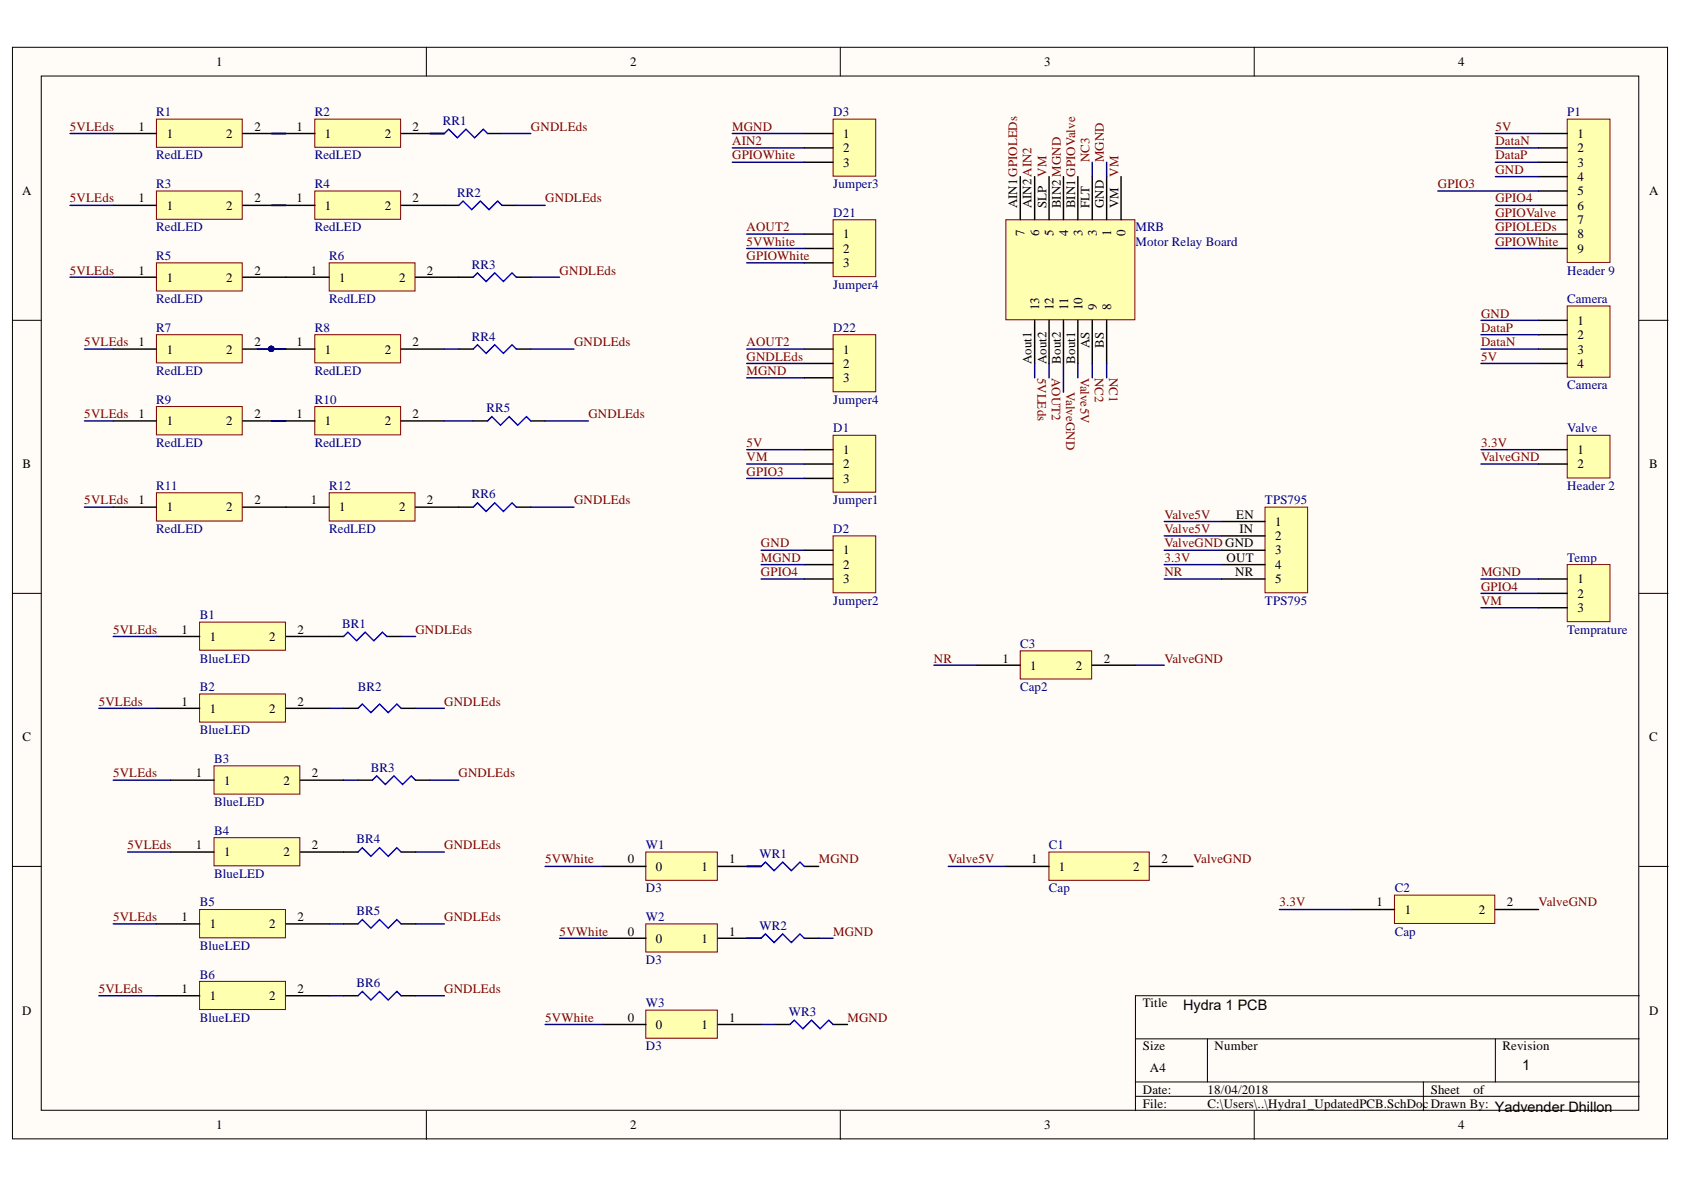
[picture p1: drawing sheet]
<svg xmlns="http://www.w3.org/2000/svg" width="297mm" height="210mm" viewBox="0 0 297 210" stroke-linecap="round" stroke-linejoin="round" font-family="sans-serif">
<g fill="#fffcf8" stroke="#000" stroke-width=".18">
<path d="M2.2 8.3h291.9v192.6h-291.9z"/>
<path d="M7.3 13.4h281.8v182.4h-281.8z"/>
</g>
<g fill="none" stroke="#000" stroke-width=".18">
<path d="M75.2 8.3v5.1M148.2 8.3v5.1M221.2 8.3v5.1M2.2 56.5h5.1M289.2 56.5h5M2.2 104.7h5.1M289.2 104.7h5M2.2 152.8h5.1M289.2 152.8h5M289.2 175.6h-88.9v20.3M75.2 195.9v5.1M148.2 195.9v5.1"/>
<path d="M200.3 183.2h88.9M200.3 190.8h88.9M200.3 193.4h88.9M213 183.2v7.6M221.2 195.9v5.1M251.1 190.8v5.1M263.8 183.2v7.6"/>
</g>
<path d="M276.4 21h7.6v25.3h-7.6z" fill="#ffffb0" stroke="#800000" stroke-width=".18"/>
<path d="M271.4 23.6h5.1M271.4 26.1h5.1M271.4 28.6h5.1M271.4 31.2h5.1M271.4 33.7h5.1M271.4 36.2h5.1M271.4 38.8h5.1M271.4 41.3h5.1M271.4 43.8h5.1" fill="none" stroke="#000" stroke-width=".25"/>
<path d="M113.9 150.3h12.6v5h-12.6z" fill="#ffffb0" stroke="#800000" stroke-width=".18"/>
<path d="M106.3 152.8h7.6M126.6 152.8h7.7" fill="none" stroke="#000" stroke-width=".25"/>
<path d="M113.9 163h12.6v4.9h-12.6z" fill="#ffffb0" stroke="#800000" stroke-width=".18"/>
<path d="M106.3 165.5h7.6M126.6 165.5h7.7" fill="none" stroke="#000" stroke-width=".25"/>
<path d="M113.9 178.2h12.6v4.9h-12.6z" fill="#ffffb0" stroke="#800000" stroke-width=".18"/>
<g fill="none" stroke="#000" stroke-width=".25">
<path d="M75.8 23.6h2.6M78.4 36.2h2.5M86 23.6h2.5M88.5 36.2h2.6M80.9 48.9h2.6M91.1 48.9h2.5M80.9 61.6h2.6M83.5 74.2h2.5M91.1 61.6h2.5M93.6 74.2h2.6M80.9 89.5h2.6M91.1 89.5h2.5"/>
<path d="M58.1 112.3h2.5M68.2 112.3h2.6M60.6 124.9h2.5M63.1 137.6h2.6M70.8 124.9h2.5M73.3 137.6h2.5M60.6 150.3h2.5M70.8 150.3h2.5M131.7 152.8h2.6M141.9 152.8h2.5M60.6 163h2.5M60.6 175.6h2.5"/>
<path d="M70.8 163h2.5M70.8 175.6h2.5M131.7 165.5h2.6M141.9 165.5h2.5M106.3 180.7h7.6M126.6 180.7h7.7M136.8 180.7h2.5M146.9 180.7h2.6"/>
</g>
<g fill="none" stroke="#00f" stroke-width=".25">
<path d="M78.4 23.6l.7-.8 1.6 1.5 1.5-1.5 1.5 1.5 1.5-1.5 .8 .8M80.9 36.2l.8-.7 1.5 1.5 1.5-1.5 1.6 1.5 1.5-1.5 .7 .7M83.5 48.9l.7-.8 1.5 1.6 1.6-1.6 1.5 1.6 1.5-1.6 .8 .8M83.5 61.6l.7-.8 1.5 1.5 1.6-1.5 1.5 1.5 1.5-1.5 .8 .8M86 74.2l.8-.7 1.5 1.5 1.5-1.5 1.5 1.5 1.6-1.5 .7 .7M83.5 89.5l.7-.8 1.5 1.5 1.6-1.5 1.5 1.5 1.5-1.5 .8 .8M60.6 112.3l.8-.8 1.5 1.5 1.5-1.5 1.5 1.5 1.6-1.5 .7 .8M63.1 124.9l.8-.7 1.5 1.5 1.6-1.5 1.5 1.5 1.5-1.5 .8 .7M65.7 137.6l.7-.7 1.6 1.5 1.5-1.5 1.5 1.5 1.5-1.5 .8 .7M63.1 150.3l.8-.8 1.5 1.6 1.6-1.6 1.5 1.6 1.5-1.6 .8 .8M134.3 152.8l.7-.7 1.5 1.5 1.6-1.5 1.5 1.5 1.5-1.5 .8 .7M63.1 163l.8-.8 1.5 1.5 1.6-1.5 1.5 1.5 1.5-1.5 .8 .8"/>
<path d="M63.1 175.6l.8-.7 1.5 1.5 1.6-1.5 1.5 1.5 1.5-1.5 .8 .7M134.3 165.5l.7-.8 1.5 1.6 1.6-1.6 1.5 1.6 1.5-1.6 .8 .8M139.3 180.7l.8-.8 1.5 1.6 1.5-1.6 1.6 1.6 1.5-1.6 .7 .8"/>
</g>
<path d="M27.6 21h15.1v5h-15.1z" fill="#ffffb0" stroke="#800000" stroke-width=".18"/>
<path d="M20 23.6h7.6M42.8 23.6h7.6" fill="none" stroke="#000" stroke-width=".25"/>
<path d="M55.5 21h15.2v5h-15.2z" fill="#ffffb0" stroke="#800000" stroke-width=".18"/>
<path d="M47.9 23.6h7.6M70.8 23.6h7.6" fill="none" stroke="#000" stroke-width=".25"/>
<path d="M27.6 33.7h15.1v5h-15.1z" fill="#ffffb0" stroke="#800000" stroke-width=".18"/>
<path d="M20 36.2h7.6M42.8 36.2h7.6" fill="none" stroke="#000" stroke-width=".25"/>
<path d="M55.5 33.7h15.2v5h-15.2z" fill="#ffffb0" stroke="#800000" stroke-width=".18"/>
<path d="M47.9 36.2h7.6M70.8 36.2h7.6" fill="none" stroke="#000" stroke-width=".25"/>
<path d="M27.6 46.4h15.1v4.9h-15.1z" fill="#ffffb0" stroke="#800000" stroke-width=".18"/>
<path d="M20 48.9h7.6M42.8 48.9h7.6" fill="none" stroke="#000" stroke-width=".25"/>
<path d="M58.1 46.4h15.1v4.9h-15.1z" fill="#ffffb0" stroke="#800000" stroke-width=".18"/>
<path d="M50.4 48.9h7.7M73.3 48.9h7.6" fill="none" stroke="#000" stroke-width=".25"/>
<path d="M27.6 59h15.1v5h-15.1z" fill="#ffffb0" stroke="#800000" stroke-width=".18"/>
<path d="M20 61.6h7.6M42.8 61.6h7.6" fill="none" stroke="#000" stroke-width=".25"/>
<path d="M55.5 59h15.2v5h-15.2z" fill="#ffffb0" stroke="#800000" stroke-width=".18"/>
<path d="M47.9 61.6h7.6M70.8 61.6h7.6" fill="none" stroke="#000" stroke-width=".25"/>
<path d="M27.6 71.7h15.1v5h-15.1z" fill="#ffffb0" stroke="#800000" stroke-width=".18"/>
<path d="M20 74.2h7.6M42.8 74.2h7.6" fill="none" stroke="#000" stroke-width=".25"/>
<path d="M55.5 71.7h15.2v5h-15.2z" fill="#ffffb0" stroke="#800000" stroke-width=".18"/>
<path d="M47.9 74.2h7.6M70.8 74.2h7.6" fill="none" stroke="#000" stroke-width=".25"/>
<path d="M27.6 86.9h15.1v5h-15.1z" fill="#ffffb0" stroke="#800000" stroke-width=".18"/>
<path d="M20 89.5h7.6M42.8 89.5h7.6" fill="none" stroke="#000" stroke-width=".25"/>
<path d="M58.1 86.9h15.1v5h-15.1z" fill="#ffffb0" stroke="#800000" stroke-width=".18"/>
<path d="M50.4 89.5h7.7M73.3 89.5h7.6" fill="none" stroke="#000" stroke-width=".25"/>
<path d="M35.2 109.7h15.1v5h-15.1z" fill="#ffffb0" stroke="#800000" stroke-width=".18"/>
<path d="M27.6 112.3h7.6M50.4 112.3h7.7" fill="none" stroke="#000" stroke-width=".25"/>
<path d="M35.2 122.4h15.1v5h-15.1z" fill="#ffffb0" stroke="#800000" stroke-width=".18"/>
<path d="M27.6 124.9h7.6M50.4 124.9h7.7" fill="none" stroke="#000" stroke-width=".25"/>
<path d="M37.8 135.1h15.1v5h-15.1z" fill="#ffffb0" stroke="#800000" stroke-width=".18"/>
<path d="M30.1 137.6h7.7M53 137.6h7.6" fill="none" stroke="#000" stroke-width=".25"/>
<path d="M37.8 147.8h15.1v4.9h-15.1z" fill="#ffffb0" stroke="#800000" stroke-width=".18"/>
<path d="M30.1 150.3h7.7M53 150.3h7.6" fill="none" stroke="#000" stroke-width=".25"/>
<path d="M35.2 160.4h15.1v5h-15.1z" fill="#ffffb0" stroke="#800000" stroke-width=".18"/>
<path d="M27.6 163h7.6M50.4 163h7.7" fill="none" stroke="#000" stroke-width=".25"/>
<path d="M35.2 173.1h15.1v5h-15.1z" fill="#ffffb0" stroke="#800000" stroke-width=".18"/>
<path d="M27.6 175.6h7.6M50.4 175.6h7.7" fill="none" stroke="#000" stroke-width=".25"/>
<path d="M177.4 38.8h22.8v17.6h-22.8z" fill="#ffffb0" stroke="#800000" stroke-width=".18"/>
<g fill="none" stroke="#000" stroke-width=".25">
<path d="M180 31.2v7.6M182.5 31.2v7.6M185 31.2v7.6M187.6 31.2v7.6M190.1 31.2v7.6M192.7 31.2v7.6M195.2 31.2v7.6M197.7 31.2v7.6M182.5 56.5v7.6M185 56.5v7.6M187.6 56.5v7.6M190.1 56.5v7.6"/>
<path d="M192.7 56.5v7.6M195.2 56.5v7.6"/>
</g>
<path d="M276.4 76.8h7.6v7.5h-7.6z" fill="#ffffb0" stroke="#800000" stroke-width=".18"/>
<path d="M271.4 79.3h5.1M271.4 81.9h5.1" fill="none" stroke="#000" stroke-width=".25"/>
<path d="M146.9 76.8h7.6v10h-7.6z" fill="#ffffb0" stroke="#800000" stroke-width=".18"/>
<path d="M141.9 79.3h5M141.9 81.9h5M141.9 84.4h5" fill="none" stroke="#000" stroke-width=".25"/>
<path d="M146.9 38.8h7.6v10h-7.6z" fill="#ffffb0" stroke="#800000" stroke-width=".18"/>
<path d="M141.9 41.3h5M141.9 43.8h5M141.9 46.4h5" fill="none" stroke="#000" stroke-width=".25"/>
<path d="M146.9 59h7.6v10.1h-7.6z" fill="#ffffb0" stroke="#800000" stroke-width=".18"/>
<path d="M141.9 61.6h5M141.9 64.1h5M141.9 66.6h5" fill="none" stroke="#000" stroke-width=".25"/>
<path d="M146.9 21h7.6v10.1h-7.6z" fill="#ffffb0" stroke="#800000" stroke-width=".18"/>
<path d="M141.9 23.6h5M141.9 26.1h5M141.9 28.6h5" fill="none" stroke="#000" stroke-width=".25"/>
<path d="M276.4 54h7.6v12.5h-7.6z" fill="#ffffb0" stroke="#800000" stroke-width=".18"/>
<path d="M271.4 56.5h5.1M271.4 59h5.1M271.4 61.6h5.1M271.4 64.1h5.1" fill="none" stroke="#000" stroke-width=".25"/>
<path d="M146.9 94.5h7.6v10.1h-7.6z" fill="#ffffb0" stroke="#800000" stroke-width=".18"/>
<path d="M141.9 97.1h5M141.9 99.6h5M141.9 102.1h5" fill="none" stroke="#000" stroke-width=".25"/>
<path d="M276.4 99.6h7.6v10.1h-7.6z" fill="#ffffb0" stroke="#800000" stroke-width=".18"/>
<path d="M271.4 102.1h5.1M271.4 104.7h5.1M271.4 107.2h5.1" fill="none" stroke="#000" stroke-width=".25"/>
<path d="M223.1 89.5h7.6v15.1h-7.6z" fill="#ffffb0" stroke="#800000" stroke-width=".18"/>
<path d="M215.5 92h7.6M215.5 94.5h7.6M215.5 97.1h7.6M215.5 99.6h7.6M215.5 102.1h7.6" fill="none" stroke="#000" stroke-width=".25"/>
<path d="M180 114.8h12.6v5h-12.6z" fill="#ffffb0" stroke="#800000" stroke-width=".18"/>
<path d="M172.3 117.3h7.7M192.7 117.3h7.6" fill="none" stroke="#000" stroke-width=".25"/>
<path d="M185 150.3h17.7v5h-17.7z" fill="#ffffb0" stroke="#800000" stroke-width=".18"/>
<path d="M177.4 152.8h7.6M202.8 152.8h7.6" fill="none" stroke="#000" stroke-width=".25"/>
<path d="M246 157.9h17.7v5h-17.7z" fill="#ffffb0" stroke="#800000" stroke-width=".18"/>
<path d="M238.4 160.4h7.6M263.8 160.4h7.6" fill="none" stroke="#000" stroke-width=".25"/>
<g fill="none" stroke="#000080" stroke-width=".25">
<path d="M12.4 23.6h7.6M12.4 36.2h7.6M47.9 23.6h2.5M47.9 36.2h2.5M75.8 23.6h2.6M88.5 23.6h5.1M91.1 36.2h5.1M129.2 23.6h12.7M129.2 26.1h12.7M129.2 28.6h12.7M192.7 28.6v2.6M195.2 28.6v2.6"/>
<path d="M253.6 33.7h17.8M263.8 23.6h7.6M263.8 36.2h7.6M263.8 26.1h7.6M263.8 28.6h7.6M263.8 31.2h7.6M263.8 38.8h7.6M12.4 48.9h7.6M93.6 48.9h5.1M131.7 41.3h10.2M131.7 43.8h10.2M131.7 46.4h10.2"/>
<path d="M261.2 56.5h10.2M261.2 59h10.2M263.8 41.3h7.6M263.8 43.8h7.6M14.9 61.6h5.1M14.9 74.2h5.1M45.4 61.6h2.5M47.9 74.2h2.5M78.4 61.6h2.5M78.4 74.2h5.1M93.6 61.6h7.6M96.2 74.2h7.6"/>
<path d="M131.7 61.6h10.2M131.7 79.3h10.2M131.7 64.1h10.2M131.7 66.6h10.2M182.5 64.1v2.5M185 64.1v2.5M187.6 64.1v5.1M190.1 64.1v2.5M192.7 64.1v2.5M195.2 64.1v2.5M261.2 61.6h10.2M261.2 79.3h10.2"/>
<path d="M261.2 64.1h10.2M14.9 89.5h5.1M93.6 89.5h7.6M131.7 81.9h10.2M131.7 84.4h10.2M134.3 97.1h7.6M134.3 99.6h7.6M205.4 97.1h10.1M205.4 99.6h10.1M205.4 92h10.1M205.4 94.5h10.1M261.2 81.9h10.2"/>
<path d="M20 112.3h7.6M70.8 112.3h2.5M134.3 102.1h7.6M164.7 117.3h7.6M200.3 117.3h5.1M205.4 102.1h10.1M261.2 102.1h10.2M261.2 104.7h10.2M261.2 107.2h10.2M17.4 124.9h10.2M20 137.6h10.1M58.1 124.9h2.5"/>
<path d="M60.6 137.6h2.5M73.3 124.9h5.1M75.8 137.6h5.1M22.5 150.3h7.6M73.3 150.3h5.1M96.2 152.8h10.1M131.7 152.8h2.6M167.3 152.8h10.1M17.4 175.6h10.2M20 163h7.6M58.1 163h2.5M58.1 175.6h2.5"/>
<path d="M73.3 163h5.1M73.3 175.6h5.1M98.7 165.5h7.6M131.7 165.5h2.6M144.4 165.5h2.5M225.7 160.4h12.7M96.2 180.7h10.1M134.3 180.7h2.5"/>
</g>
<g font-size="2.5">
<text x="208.7" y="178.2">Hydra 1 PCB</text>
<text x="268.5" y="188.8">1</text>
<text x="263.6" y="196.1">Yadvender Dhillon</text>
</g>
<g font-size="2.3">
<text x="38.1" y="11.7">1</text>
<text x="111.1" y="11.7">2</text>
<text x="184.2" y="11.7">3</text>
<text x="257.2" y="11.7">4</text>
<text x="24.4" y="23">1</text>
<text x="44.9" y="23">2</text>
<text x="52.3" y="23">1</text>
<text x="72.8" y="23">2</text>
<text x="29.4" y="24.3">1</text>
<text x="39.9" y="24.3">2</text>
<text x="57.3" y="24.3">1</text>
<text x="67.9" y="24.3">2</text>
<text x="148.8" y="24.3">1</text>
<text x="148.8" y="26.8">2</text>
<text x="148.8" y="29.4">3</text>
<text x="278.2" y="24.3">1</text>
<text x="278.2" y="26.8">2</text>
<text x="278.2" y="29.4">3</text>
<text x="3.9" y="34.4">A</text>
<text x="24.4" y="35.7">1</text>
<text x="44.9" y="35.7">2</text>
<text x="52.3" y="35.7">1</text>
<text x="72.8" y="35.7">2</text>
<text x="278.2" y="31.9">4</text>
<text x="278.2" y="34.4">5</text>
<text x="290.9" y="34.4">A</text>
<text x="29.4" y="37">1</text>
<text x="39.9" y="37">2</text>
<text x="57.3" y="37">1</text>
<text x="67.9" y="37">2</text>
<text x="179.4" y="36.7" transform="rotate(-90 179.4 36.7)">AIN1GPIOLEDs</text>
<text x="180.7" y="41.7" transform="rotate(-90 180.7 41.7)">7</text>
<text x="182" y="36.7" transform="rotate(-90 182 36.7)">AIN2AIN2</text>
<text x="183.3" y="41.7" transform="rotate(-90 183.3 41.7)">6</text>
<text x="184.6" y="36.7" transform="rotate(-90 184.6 36.7)">SLP</text>
<text x="185.9" y="41.7" transform="rotate(-90 185.9 41.7)">5</text>
<text x="187.1" y="36.7" transform="rotate(-90 187.1 36.7)">BIN2 MGND</text>
<text x="188.4" y="41.7" transform="rotate(-90 188.4 41.7)">4</text>
<text x="189.7" y="36.7" transform="rotate(-90 189.7 36.7)">BIN1 GPIOValve</text>
<text x="190.9" y="41.7" transform="rotate(-90 190.9 41.7)">3</text>
<text x="192.2" y="36.7" transform="rotate(-90 192.2 36.7)">FLT</text>
<text x="193.5" y="41.7" transform="rotate(-90 193.5 41.7)">3</text>
<text x="194.7" y="36.7" transform="rotate(-90 194.7 36.7)">GND</text>
<text x="196" y="41.7" transform="rotate(-90 196 41.7)">1</text>
<text x="197.3" y="36.7" transform="rotate(-90 197.3 36.7)">VM</text>
<text x="198.5" y="41.7" transform="rotate(-90 198.5 41.7)">0</text>
<text x="278.2" y="37">6</text>
<text x="278.2" y="39.5">7</text>
<text x="148.8" y="42">1</text>
<text x="148.8" y="44.6">2</text>
<text x="148.8" y="47.2">3</text>
<text x="278.2" y="42">8</text>
<text x="278.2" y="44.6">9</text>
<text x="24.4" y="48.4">1</text>
<text x="29.4" y="49.7">1</text>
<text x="39.9" y="49.7">2</text>
<text x="44.9" y="48.4">2</text>
<text x="54.9" y="48.4">1</text>
<text x="59.8" y="49.7">1</text>
<text x="70.4" y="49.7">2</text>
<text x="75.3" y="48.4">2</text>
<text x="183.3" y="54.8" transform="rotate(-90 183.3 54.8)">13</text>
<text x="185.9" y="54.8" transform="rotate(-90 185.9 54.8)">12</text>
<text x="188.4" y="54.8" transform="rotate(-90 188.4 54.8)">11</text>
<text x="190.9" y="54.8" transform="rotate(-90 190.9 54.8)">10</text>
<text x="193.5" y="54.8" transform="rotate(-90 193.5 54.8)">9</text>
<text x="196" y="54.8" transform="rotate(-90 196 54.8)">8</text>
<text x="278.2" y="57.3">1</text>
<text x="278.2" y="59.8">2</text>
<text x="24.4" y="61.1">1</text>
<text x="29.4" y="62.4">1</text>
<text x="39.9" y="62.4">2</text>
<text x="44.9" y="61.1">2</text>
<text x="52.3" y="61.1">1</text>
<text x="57.3" y="62.4">1</text>
<text x="67.9" y="62.4">2</text>
<text x="72.8" y="61.1">2</text>
<text x="148.8" y="62.4">1</text>
<text x="148.8" y="64.9">2</text>
<text x="182" y="64.2" transform="rotate(-90 182 64.2)">Aout1</text>
<text x="184.6" y="64.2" transform="rotate(-90 184.6 64.2)">Aout2</text>
<text x="187.1" y="64.1" transform="rotate(-90 187.1 64.1)">Bout2</text>
<text x="189.7" y="64.1" transform="rotate(-90 189.7 64.1)">Bout1</text>
<text x="192.2" y="61.4" transform="rotate(-90 192.2 61.4)">AS</text>
<text x="194.7" y="61.3" transform="rotate(-90 194.7 61.3)">BS</text>
<text x="278.2" y="62.4">3</text>
<text x="278.2" y="64.9">4</text>
<text x="148.8" y="67.4">3</text>
<text x="24.4" y="73.7">1</text>
<text x="29.4" y="75">1</text>
<text x="39.9" y="75">2</text>
<text x="44.9" y="73.7">2</text>
<text x="52.3" y="73.7">1</text>
<text x="57.3" y="75">1</text>
<text x="67.9" y="75">2</text>
<text x="72.8" y="73.7">2</text>
<text x="4" y="82.6">B</text>
<text x="148.8" y="80.1">1</text>
<text x="148.8" y="82.6">2</text>
<text x="278.2" y="80.1">1</text>
<text x="278.2" y="82.6">2</text>
<text x="290.9" y="82.6">B</text>
<text x="24.4" y="88.9">1</text>
<text x="44.9" y="88.9">2</text>
<text x="54.9" y="88.9">1</text>
<text x="75.3" y="88.9">2</text>
<text x="148.8" y="85.1">3</text>
<text x="29.4" y="90.2">1</text>
<text x="39.9" y="90.2">2</text>
<text x="59.8" y="90.2">1</text>
<text x="70.4" y="90.2">2</text>
<text x="218.1" y="91.5">EN</text>
<text x="218.6" y="94">IN</text>
<text x="224.9" y="92.7">1</text>
<text x="224.9" y="95.3">2</text>
<text x="148.8" y="97.8">1</text>
<text x="148.8" y="100.3">2</text>
<text x="216.4" y="99.1">OUT</text>
<text x="217.9" y="101.6">NR</text>
<text x="224.9" y="97.8">3</text>
<text x="224.9" y="100.3">4</text>
<text x="148.8" y="102.9">3</text>
<text x="224.9" y="102.9">5</text>
<text x="278.2" y="102.9">1</text>
<text x="278.2" y="105.5">2</text>
<text x="32" y="111.8">1</text>
<text x="37" y="113.1">1</text>
<text x="47.5" y="113.1">2</text>
<text x="52.5" y="111.8">2</text>
<text x="278.2" y="108">3</text>
<text x="176.8" y="116.9">1</text>
<text x="181.7" y="118.1">1</text>
<text x="189.7" y="118.1">2</text>
<text x="194.7" y="116.9">2</text>
<text x="32" y="124.5">1</text>
<text x="37" y="125.7">1</text>
<text x="47.5" y="125.7">2</text>
<text x="52.5" y="124.5">2</text>
<text x="4" y="130.8">C</text>
<text x="290.9" y="130.8">C</text>
<text x="34.6" y="137.1">1</text>
<text x="55" y="137.1">2</text>
<text x="39.6" y="138.4">1</text>
<text x="50" y="138.4">2</text>
<text x="34.6" y="149.8">1</text>
<text x="55" y="149.8">2</text>
<text x="39.6" y="151">1</text>
<text x="50" y="151">2</text>
<text x="110.7" y="152.3">0</text>
<text x="115.7" y="153.6">0</text>
<text x="123.7" y="153.6">1</text>
<text x="128.6" y="152.3">1</text>
<text x="181.9" y="152.3">1</text>
<text x="186.8" y="153.6">1</text>
<text x="199.9" y="153.6">2</text>
<text x="204.9" y="152.3">2</text>
<text x="242.8" y="159.9">1</text>
<text x="247.8" y="161.2">1</text>
<text x="260.8" y="161.2">2</text>
<text x="265.8" y="159.9">2</text>
<text x="32" y="162.4">1</text>
<text x="37" y="163.8">1</text>
<text x="47.5" y="163.8">2</text>
<text x="52.5" y="162.4">2</text>
<text x="110.7" y="165">0</text>
<text x="115.7" y="166.3">0</text>
<text x="123.7" y="166.3">1</text>
<text x="128.6" y="165">1</text>
<text x="3.9" y="179">D</text>
<text x="32" y="175.2">1</text>
<text x="37" y="176.4">1</text>
<text x="47.5" y="176.4">2</text>
<text x="52.5" y="175.2">2</text>
<text x="201.6" y="177.7">Title</text>
<text x="290.9" y="179">D</text>
<text x="110.7" y="180.2">0</text>
<text x="115.7" y="181.5">0</text>
<text x="123.7" y="181.5">1</text>
<text x="128.6" y="180.2">1</text>
<text x="201.6" y="185.3">Size</text>
<text x="214.3" y="185.3">Number</text>
<text x="265" y="185.3">Revision</text>
<text x="202.8" y="189.1">A4</text>
<text x="201.6" y="192.9">Date:</text>
<text x="201.6" y="195.4">File:</text>
<text x="213" y="195.4">C:\Users\..\Hydra1_UpdatedPCB.SchDocDrawn By:</text>
<text x="213" y="192.9">18/04/2018</text>
<text x="252.4" y="192.9">Sheet</text>
<text x="259.9" y="192.9">of</text>
<text x="38.1" y="199.2">1</text>
<text x="111.1" y="199.2">2</text>
<text x="184.2" y="199.2">3</text>
<text x="257.2" y="199.2">4</text>
</g>
<g font-size="2.3" fill="#800000">
<text x="12.3" y="23">5VLEds</text>
<text x="93.6" y="23">GNDLEds</text>
<text x="129.1" y="23">MGND</text>
<text x="263.8" y="23">5V</text>
<text x="129.1" y="25.6">AIN2</text>
<text x="129.1" y="28.1">GPIOWhite</text>
<text x="192.2" y="28.6" transform="rotate(-90 192.2 28.6)">NC3</text>
<text x="194.7" y="28.6" transform="rotate(-90 194.7 28.6)">MGND</text>
<text x="263.8" y="25.6">DataN</text>
<text x="263.8" y="28.1">DataP</text>
<text x="12.3" y="35.7">5VLEds</text>
<text x="96.2" y="35.7">GNDLEds</text>
<text x="184.6" y="31.1" transform="rotate(-90 184.6 31.1)">VM</text>
<text x="197.3" y="31.1" transform="rotate(-90 197.3 31.1)">VM</text>
<text x="253.6" y="33.2">GPIO3</text>
<text x="263.8" y="30.6">GND</text>
<text x="263.8" y="35.7">GPIO4</text>
<text x="131.7" y="40.8">AOUT2</text>
<text x="263.8" y="38.2">GPIOValve</text>
<text x="263.8" y="40.8">GPIOLEDs</text>
<text x="131.7" y="43.4">5VWhite</text>
<text x="131.7" y="45.9">GPIOWhite</text>
<text x="263.8" y="43.4">GPIOWhite</text>
<text x="12.3" y="48.4">5VLEds</text>
<text x="98.7" y="48.4">GNDLEds</text>
<text x="261.2" y="56">GND</text>
<text x="261.2" y="58.6">DataP</text>
<text x="14.9" y="61.1">5VLEds</text>
<text x="101.3" y="61.1">GNDLEds</text>
<text x="131.7" y="61.1">AOUT2</text>
<text x="131.7" y="63.6">GNDLEds</text>
<text x="261.2" y="61.1">DataN</text>
<text x="261.2" y="63.6">5V</text>
<text x="131.7" y="66.2">MGND</text>
<text x="183" y="66.7" transform="rotate(90 183 66.7)">5VLEds</text>
<text x="185.5" y="66.7" transform="rotate(90 185.5 66.7)">AOUT2</text>
<text x="188.1" y="69.2" transform="rotate(90 188.1 69.2)">ValveGND</text>
<text x="190.6" y="66.7" transform="rotate(90 190.6 66.7)">Valve5V</text>
<text x="193.1" y="66.7" transform="rotate(90 193.1 66.7)">NC2</text>
<text x="195.7" y="66.7" transform="rotate(90 195.7 66.7)">NC1</text>
<text x="14.9" y="73.8">5VLEds</text>
<text x="103.8" y="73.8">GNDLEds</text>
<text x="131.7" y="78.8">5V</text>
<text x="131.7" y="81.3">VM</text>
<text x="131.7" y="83.9">GPIO3</text>
<text x="261.2" y="78.8">3.3V</text>
<text x="261.2" y="81.3">ValveGND</text>
<text x="14.9" y="88.9">5VLEds</text>
<text x="101.3" y="88.9">GNDLEds</text>
<text x="205.4" y="91.5">Valve5V</text>
<text x="205.4" y="94">Valve5V</text>
<text x="134.2" y="96.5">GND</text>
<text x="134.2" y="99.1">MGND</text>
<text x="134.2" y="101.6">GPIO4</text>
<text x="205.4" y="96.5">ValveGND GND</text>
<text x="205.4" y="99.1">3.3V</text>
<text x="205.4" y="101.6">NR</text>
<text x="261.2" y="101.6">MGND</text>
<text x="261.2" y="104.2">GPIO4</text>
<text x="261.2" y="106.7">VM</text>
<text x="19.9" y="111.8">5VLEds</text>
<text x="73.3" y="111.8">GNDLEds</text>
<text x="164.7" y="116.9">NR</text>
<text x="205.4" y="116.9">ValveGND</text>
<text x="17.4" y="124.5">5VLEds</text>
<text x="78.3" y="124.5">GNDLEds</text>
<text x="19.9" y="137.1">5VLEds</text>
<text x="80.9" y="137.1">GNDLEds</text>
<text x="22.5" y="149.8">5VLEds</text>
<text x="78.3" y="149.8">GNDLEds</text>
<text x="96.2" y="152.3">5VWhite</text>
<text x="144.4" y="152.3">MGND</text>
<text x="167.3" y="152.3">Valve5V</text>
<text x="210.4" y="152.3">ValveGND</text>
<text x="225.7" y="159.9">3.3V</text>
<text x="271.4" y="159.9">ValveGND</text>
<text x="19.9" y="162.4">5VLEds</text>
<text x="78.3" y="162.4">GNDLEds</text>
<text x="98.7" y="165">5VWhite</text>
<text x="147" y="165">MGND</text>
<text x="17.4" y="175.2">5VLEds</text>
<text x="78.3" y="175.2">GNDLEds</text>
<text x="96.2" y="180.2">5VWhite</text>
<text x="149.5" y="180.2">MGND</text>
</g>
<g font-size="2.3" fill="#000080">
<text x="27.6" y="20.5">R1</text>
<text x="55.5" y="20.5">R2</text>
<text x="78.1" y="22">RR1</text>
<text x="147" y="20.5">D3</text>
<text x="276.5" y="20.5">P1</text>
<text x="27.6" y="28.1">RedLED</text>
<text x="55.5" y="28.1">RedLED</text>
<text x="27.6" y="33.2">R3</text>
<text x="55.5" y="33.2">R4</text>
<text x="80.6" y="34.7">RR2</text>
<text x="147" y="33.2">Jumper3</text>
<text x="27.6" y="40.8">RedLED</text>
<text x="55.5" y="40.8">RedLED</text>
<text x="147" y="38.2">D21</text>
<text x="200.3" y="40.8">MRB</text>
<text x="27.6" y="45.9">R5</text>
<text x="58.1" y="45.9">R6</text>
<text x="83.2" y="47.4">RR3</text>
<text x="200.3" y="43.4">Motor Relay Board</text>
<text x="27.6" y="53.5">RedLED</text>
<text x="58.1" y="53.5">RedLED</text>
<text x="147" y="51">Jumper4</text>
<text x="276.5" y="48.4">Header 9</text>
<text x="276.5" y="53.5">Camera</text>
<text x="27.6" y="58.6">R7</text>
<text x="55.5" y="58.6">R8</text>
<text x="147" y="58.6">D22</text>
<text x="83.2" y="60.1">RR4</text>
<text x="27.6" y="66.2">RedLED</text>
<text x="27.6" y="71.2">R9</text>
<text x="55.5" y="66.2">RedLED</text>
<text x="55.5" y="71.2">R10</text>
<text x="147" y="71.2">Jumper4</text>
<text x="276.5" y="68.7">Camera</text>
<text x="85.8" y="72.7">RR5</text>
<text x="147" y="76.3">D1</text>
<text x="276.5" y="76.3">Valve</text>
<text x="27.6" y="78.8">RedLED</text>
<text x="55.5" y="78.8">RedLED</text>
<text x="27.6" y="86.4">R11</text>
<text x="58.1" y="86.4">R12</text>
<text x="83.2" y="87.9">RR6</text>
<text x="147" y="88.9">Jumper1</text>
<text x="223.1" y="88.9">TPS795</text>
<text x="276.5" y="86.4">Header 2</text>
<text x="27.6" y="94">RedLED</text>
<text x="58.1" y="94">RedLED</text>
<text x="147" y="94">D2</text>
<text x="276.5" y="99.1">Temp</text>
<text x="147" y="106.7">Jumper2</text>
<text x="223.1" y="106.7">TPS795</text>
<text x="35.2" y="109.3">B1</text>
<text x="60.3" y="110.8">BR1</text>
<text x="276.5" y="111.8">Temprature</text>
<text x="35.2" y="116.9">BlueLED</text>
<text x="179.9" y="114.3">C3</text>
<text x="35.2" y="121.9">B2</text>
<text x="63.1" y="121.9">BR2</text>
<text x="179.9" y="121.9">Cap2</text>
<text x="35.2" y="129.5">BlueLED</text>
<text x="37.8" y="134.6">B3</text>
<text x="65.4" y="136.1">BR3</text>
<text x="37.8" y="142.2">BlueLED</text>
<text x="37.8" y="147.2">B4</text>
<text x="62.9" y="148.8">BR4</text>
<text x="113.9" y="149.8">W1</text>
<text x="185" y="149.8">C1</text>
<text x="37.8" y="154.8">BlueLED</text>
<text x="134" y="151.3">WR1</text>
<text x="35.2" y="159.9">B5</text>
<text x="62.9" y="161.4">BR5</text>
<text x="113.9" y="157.4">D3</text>
<text x="185" y="157.4">Cap</text>
<text x="246" y="157.4">C2</text>
<text x="35.2" y="167.6">BlueLED</text>
<text x="113.9" y="162.4">W2</text>
<text x="134" y="164">WR2</text>
<text x="246" y="165">Cap</text>
<text x="35.2" y="172.6">B6</text>
<text x="113.9" y="170.1">D3</text>
<text x="62.9" y="174.2">BR6</text>
<text x="113.9" y="177.7">W3</text>
<text x="139.1" y="179.2">WR3</text>
<text x="35.2" y="180.2">BlueLED</text>
<text x="113.9" y="185.3">D3</text>
</g>
<text font-size="1.8" fill="#000080" x="47.3" y="61.9">PIR801</text>
</svg>
